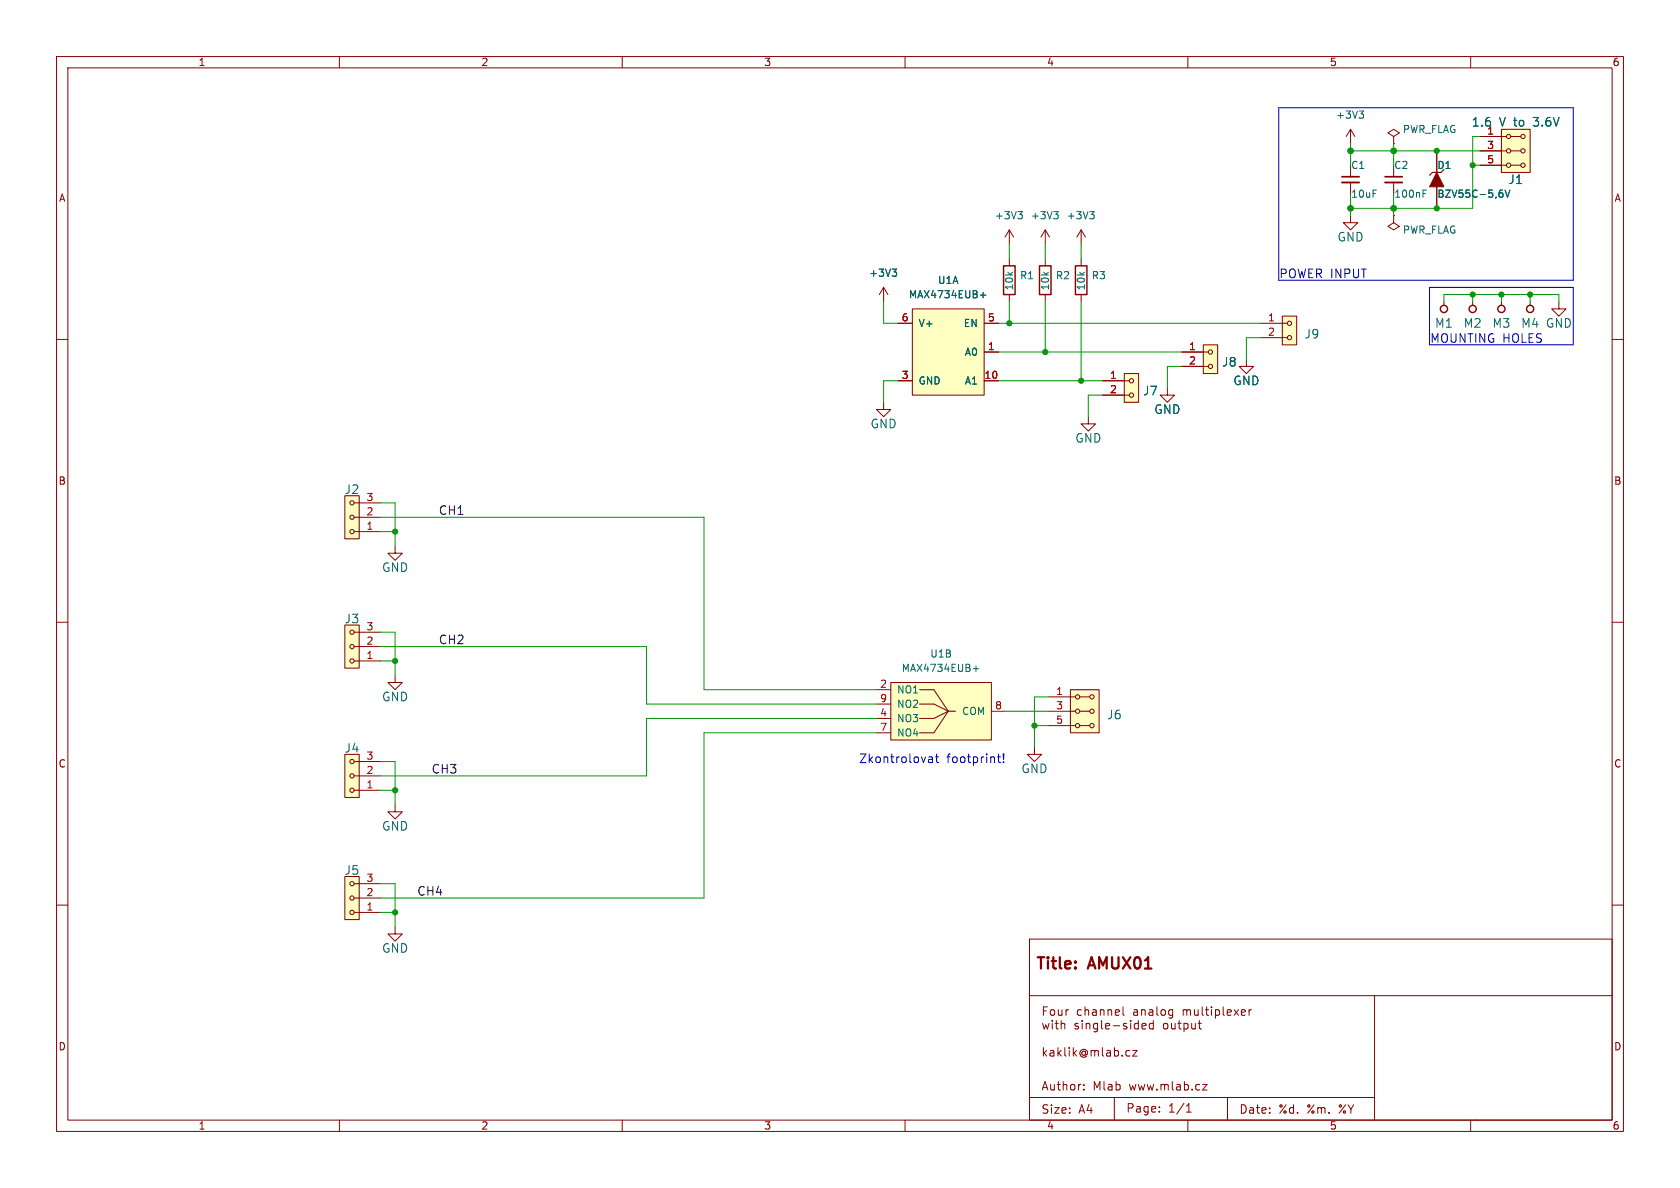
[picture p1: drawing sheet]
<svg xmlns="http://www.w3.org/2000/svg" width="297mm" height="210mm" viewBox="0 0 297 210" stroke-linecap="round" stroke-linejoin="round" font-family="sans-serif">
<g fill="none" stroke="#840000" stroke-width=".18">
<path d="M10 10h277v190h-277zM12 12h273v186h-273zM60 10v2M110 10v2M160 10v2M210 10v2M260 10v2M238.8 38.1v1.3h1.2l-1.2 1.2-1.3-1.2h1.3M238.8 22.9l-.8 1.2M238.8 22.9v2.5M238.8 29.2v2M238.8 32.3v2"/>
<path d="M238.8 22.9l.7 1.2M246.4 24.1l1-.6-1-.6-1 .6 1 .6v1.3M246.4 25.4h.1M246.4 38.1v1.3l1 .6-1 .6-1-.6 1-.6M246.4 38.1h.1M246.4 29.2v2M246.4 32.3v2M254 26.7v3.8M254 33v3.8M261.6 29.2h4.7M261.6 26.7h4.7M261.6 24.1h4.7"/>
<path d="M265.4 22.9h5.1v7.6h-5.1zM267.1 29.2h1.8M267.1 26.7h1.8M267.1 24.1h1.8M10 60h2M156.2 50.8l-.8 1.3M156.2 50.8v2.5M156.2 50.8l.8 1.3M158.7 57.2h2.6M161.3 54.6h12.7v15.3h-12.7zM174 57.2h2.5M178.4 40.6l-.7 1.3"/>
<path d="M178.4 40.6v2.6M178.4 45.7v1.3M178.4 52.1v1.2M178.4 40.6l.8 1.3M184.8 40.6v2.6M184.8 45.7v1.3M184.8 52.1v1.2M184.8 40.6l-.8 1.3M184.8 40.6l.7 1.3M191.1 40.6l-.7 1.3M191.1 40.6v2.6M191.1 45.7v1.3"/>
<path d="M191.1 52.1v1.2M191.1 40.6l.8 1.3M222.9 59.7h4.7M222.9 57.2h4.7M226.7 55.9h2.5v5.1h-2.5zM255.3 53.3v.7M260.3 53.3v.7M265.4 53.3v.7M270.5 53.3v.7M275.6 53.3v1.3h1.3l-1.3 1.3-1.3-1.3h1.3M285 60h2M156.2 71.1v1.3h1.3l-1.3 1.3-1.3-1.3h1.3"/>
<path d="M158.7 67.3h2.6M174 62.2h2.5M174 67.3h2.5M192.4 73.7v1.2h1.3l-1.3 1.3-1.3-1.3h1.3M194.9 69.9h4.7M194.9 67.3h4.7M198.8 66h2.5v5.1h-2.5zM206.4 68.6v1.3h1.2l-1.2 1.2-1.3-1.2h1.3M208.9 64.8h4.7M208.9 62.2h4.7M212.7 61h2.6v5h-2.6zM220.3 63.5v1.3h1.3l-1.3 1.2-1.2-1.2h1.2"/>
<path d="M61 87.6h2.5v7.7h-2.5zM62.6 88.9h4.7M62.6 91.4h4.7M62.6 94h4.7M69.8 96.5v1.3h1.3l-1.3 1.3-1.2-1.3h1.2M10 110h2M61 110.5h2.5v7.6h-2.5zM62.6 111.8h4.7M62.6 114.3h4.7M62.6 116.8h4.7M69.8 119.4v1.3h1.3l-1.3 1.2-1.2-1.2h1.2M285 110h2"/>
<path d="M61 133.4h2.5v7.6h-2.5zM62.6 134.6h4.7M62.6 137.2h4.7M62.6 139.7h4.7M154.9 129.5h2.6M154.9 127h2.6M154.9 124.5h2.6M154.9 121.9h2.6M157.5 120.7h17.8v10.1h-17.8zM162.6 124.5h2.5l2.5 1.2M162.6 121.9h2.5l2.5 3.8M167.6 125.7l-2.5 3.8h-2.5"/>
<path d="M167.6 125.7l-2.5 1.3h-2.5M167.6 125.7h1.3M175.3 125.7h2.5M182.9 132.1v1.3h1.2l-1.2 1.2-1.3-1.2h1.3M185.4 125.7h4.7M185.4 128.3h4.7M185.4 123.2h4.7M189.2 121.9h5.1v7.6h-5.1zM190.9 125.7h1.8M190.9 128.3h1.8M190.9 123.2h1.8M10 160h2"/>
<path d="M61 154.9h2.5v7.7h-2.5zM62.6 156.2h4.7M62.6 158.8h4.7M69.8 142.2v1.3h1.3l-1.3 1.3-1.2-1.3h1.2M285 160h2M62.6 161.3h4.7M69.8 163.8v1.3h1.3l-1.3 1.3-1.2-1.3h1.2M182 166h103v32h-103zM182 176h103M184.5 178.7h.5M185.2 178h-.7v1.5M185.7 178.8l.3-.3 .3 .1 .2 .2"/>
<path d="M187.1 178.5v.8M187.7 178.5v1M188.5 178.5v1M188.9 178.5l-.3 .1-.1 .2M191.2 178.6l-.5-.1-.2 .3M191.8 178.6l.2-.1 .4 .1 .1 .9M191.8 178v1.5M193.2 178.6h.5l.1 .9M194.5 178.6l.2-.1 .4 .1 .1 .9M194.5 178.5v1M195.9 178.6l.2-.1 .4 .1v.9M195.9 178.5v1"/>
<path d="M197.9 178.8l-.2-.3-.5 .1v.7M198.5 178v1.3l.2 .2M200.5 178.6h.5l.1 .9M201.8 178.6l.2-.1 .4 .1 .1 .9M201.8 178.5v1M203.2 178.6h.5l.1 .9M204.5 178v1.3M205.2 178.8l.3-.3 .4 .1 .1 .2M207.3 178.6l-.4-.1-.3 .3M207.3 178.5v1.2l-.1 .2M207.3 179.4l-.1 .1M209.2 178.6l.4-.1 .2 .2"/>
<path d="M209.2 178.5v1M209.8 178.7l.2-.2 .4 .1 .1 .9M209.8 178.7v.8M211.2 178.5v.9l.4 .1 .2-.2M211.8 178.5v1M212.5 178v1.3l.2 .2M213.1 178.5h.6M213.3 178v1.3l.4 .2M214.2 178v.1M214.2 178.5v1M214.9 178.6l.4-.1 .3 .3v.4l-.1 .2h-.6M214.9 178.5v1.5"/>
<path d="M216.2 178v1.3l.3 .2M217 179l.7-.2-.1-.2-.4-.1-.2 .2v.7h.6M218.2 178.5l.8 1M219 178.5l-.8 1M219.5 179l.7-.2-.1-.2-.4-.1-.2 .2v.7h.6M220.8 178.5v1M221.2 178.5l-.2 .1-.2 .2M243 176v22M60 198v2M110 198v2M160 198v2M182 194h61"/>
<path d="M184.3 180.9l.3 1 .3-.7 .3 .7 .3-1M186 180.9v1M186.7 181.7l.4 .2M187.6 180.4v1.5M188.2 181.1v.8M190.7 181.7l-.2 .2-.5-.1M191.3 180.9v1M191.6 192.6v.1M191.6 191.8v.1M192 180.9v1M192.7 181.1v.8M193.3 181.6l.3 .3 .4-.1"/>
<path d="M194 180.9v1.2l-.3 .3-.3-.1M194.7 181.7l.3 .2M195.5 181.7l.2 .2 .4-.1M197 194v4M199.2 181l-.4-.1-.2 .2 .1 .2 .5 .2v.3h-.6M199.2 186.6h.5M199.2 185.8h.5M200.2 185.7h.8l-.8 1h.8M205 196.5v.1M205 195.7v.1M207.7 181.8l-.2 .1-.3-.1M207.7 180.9v1"/>
<path d="M208.2 180.9h.6M208.5 180.4v1.3l.3 .2M209.3 181l.4-.1 .3 .3v.4l-.1 .2h-.6M209.3 180.9v1.5M209.7 196.6h.9M209.7 195.5l.5-.4v1.5M210 198v2M210.7 180.9v.9l.4 .1 .2-.1M211.3 180.9v1M211.8 180.9h.6M212 180.4v1.3l.4 .2M212.6 191.7h.8l-.8 1h.8"/>
<path d="M217 194v4M260 198v2M261 198h.1"/>
<circle cx="266.7" cy="29.2" r=".38"/>
<circle cx="266.7" cy="26.7" r=".38"/>
<circle cx="266.7" cy="24.1" r=".38"/>
<circle cx="269.2" cy="24.1" r=".38"/>
<circle cx="269.2" cy="29.2" r=".38"/>
<circle cx="269.2" cy="26.7" r=".38"/>
<circle cx="228" cy="59.7" r=".38"/>
<circle cx="228" cy="57.2" r=".38"/>
<circle cx="200" cy="67.3" r=".38"/>
<circle cx="200" cy="69.9" r=".38"/>
<circle cx="214" cy="62.2" r=".38"/>
<circle cx="214" cy="64.8" r=".38"/>
<circle cx="62.2" cy="88.9" r=".38"/>
<circle cx="62.2" cy="91.4" r=".38"/>
<circle cx="62.2" cy="94" r=".38"/>
<circle cx="62.2" cy="114.3" r=".38"/>
<circle cx="62.2" cy="111.8" r=".38"/>
<circle cx="62.2" cy="116.8" r=".38"/>
<circle cx="62.2" cy="137.2" r=".38"/>
<circle cx="62.2" cy="134.6" r=".38"/>
<circle cx="62.2" cy="139.7" r=".38"/>
<circle cx="190.5" cy="125.7" r=".38"/>
<circle cx="190.5" cy="128.3" r=".38"/>
<circle cx="190.5" cy="123.2" r=".38"/>
<circle cx="193" cy="125.7" r=".38"/>
<circle cx="193" cy="123.2" r=".38"/>
<circle cx="193" cy="128.3" r=".38"/>
<circle cx="62.2" cy="156.2" r=".38"/>
<circle cx="62.2" cy="158.8" r=".38"/>
<circle cx="62.2" cy="161.3" r=".38"/>
</g>
<g fill="#ffffc2" stroke="#ffffc2" stroke-width=".18">
<path d="M61 133.4h2.5v7.6h-2.5z"/>
<path d="M265.4 22.9h5.1v7.6h-5.1z"/>
<path d="M157.5 120.7h17.8v10.1h-17.8z"/>
<path d="M212.7 61h2.6v5h-2.6z"/>
<path d="M198.8 66h2.5v5.1h-2.5z"/>
<path d="M61 87.6h2.5v7.7h-2.5z"/>
<path d="M61 110.5h2.5v7.6h-2.5z"/>
<path d="M61 154.9h2.5v7.7h-2.5z"/>
<path d="M226.7 55.9h2.5v5.1h-2.5z"/>
<path d="M161.3 54.6h12.7v15.3h-12.7z"/>
<path d="M189.2 121.9h5.1v7.6h-5.1z"/>
</g>
<g fill="none" stroke="#006464" stroke-width=".18">
<path d="M240.3 19.6h.8l-.5 .5M179.9 37.4h.8l-.4 .5M180.5 37.9l.2 .2v.3l-.2 .3M186.3 37.4h.8l-.4 .5M186.8 37.9l.3 .2v.3l-.3 .3M192.6 37.4h.8l-.4 .5M193.2 37.9l.2 .2v.3l-.2 .3M240.8 20.1l.3 .3v.3l-.3 .2M251.6 33.6h.6M251.6 34.2h.4M265.4 33.6h.2M265.5 34.1l.2 .2v.3l-.2 .3"/>
<path d="M266.1 33.6l.4 1.3 .4-1.3M157.7 47.6h.8l-.4 .5M158.3 48.1l.2 .2v.3l-.2 .2M173.3 52.2h1M173.8 51.7v.9M172.1 118.2h.9M172.5 117.7v1"/>
</g>
<g fill="none" stroke="#840000" stroke-width=".25">
<path d="M177.4 47h2.1v5.1h-2.1zM183.8 47h2v5.1h-2zM190.1 47h2.1v5.1h-2.1z"/>
<circle cx="255.3" cy="54.6" r=".63"/>
<circle cx="260.3" cy="54.6" r=".63"/>
<circle cx="265.4" cy="54.6" r=".63"/>
<circle cx="270.5" cy="54.6" r=".63"/>
</g>
<path d="M255.3 30l-.5 .5h-1.6l-.5 .5" fill="none" stroke="#840000" stroke-width=".2"/>
<path d="M254 30.5l1.3 2.5h-2.6z" fill="#840000" stroke="#840000" stroke-width=".18"/>
<path d="M237.2 32.3h3.1M244.9 32.3h3" fill="none" stroke="#840000" stroke-width=".33"/>
<path d="M237.2 31.2h3.1M244.9 31.2h3" fill="none" stroke="#840000" stroke-width=".3"/>
<path d="M226.1 19.1h52v30.4h-52zM252.7 50.8h25.4v10.2h-25.4zM164.1 134.6l.2 .2 .6-.1M164.2 133.9h.6l.1 .9M164.9 134.2h-.6l-.2 .2M165.4 133.8h.5M165.6 133.3v1.3l.3 .2M176.3 133.8h.6M176.5 133.3v1.3l.4 .2M177.4 134.7v.1M177.4 133.3v.9" fill="none" stroke="#0000c2" stroke-width=".18"/>
<g fill="none" stroke="#009600" stroke-width=".18">
<path d="M238.8 26.7h22.8M238.8 25.4v3.8M238.8 34.3v3.8M246.4 25.4v3.8M246.4 34.3v3.8M260.3 29.2h1.3M261.6 24.1h-1.3v12.7h-21.5M156.2 53.3v3.9h2.5M176.5 57.2h46.4M178.4 43.2v2.5M178.4 53.3v3.9M184.8 43.2v2.5"/>
<path d="M184.8 53.3v8.9M191.1 43.2v2.5M191.1 53.3v14M222.9 59.7h-2.6v3.8M255.3 53.3v-1.2h20.3v1.2M260.3 52.1v1.2M265.4 52.1v1.2M270.5 52.1v1.2M158.7 67.3h-2.5v3.8M176.5 62.2h32.4M176.5 67.3h18.4M194.9 69.9h-2.5v3.8"/>
<path d="M208.9 64.8h-2.5v3.8M67.3 88.9h2.5v7.6M67.3 91.4h57.2v30.5h30.4M67.3 94h2.5M67.3 111.8h2.5v7.6M67.3 116.8h2.5M67.3 114.3h47v10.2h40.6M67.3 134.6h2.5v7.6M67.3 139.7h2.5M154.9 129.5h-30.4v29.3h-57.2M154.9 127h-40.6v10.2h-47M177.8 125.7h7.6"/>
<path d="M182.9 128.3h2.5M185.4 123.2h-2.5v8.9M67.3 156.2h2.5v7.6M67.3 161.3h2.5"/>
</g>
<g fill="#009600" stroke="#009600" stroke-width=".18">
<circle cx="238.8" cy="36.8" r=".51"/>
<circle cx="246.4" cy="36.8" r=".51"/>
<circle cx="238.8" cy="26.7" r=".51"/>
<circle cx="69.8" cy="116.8" r=".46"/>
<circle cx="69.8" cy="161.3" r=".46"/>
<circle cx="69.8" cy="139.7" r=".46"/>
<circle cx="69.8" cy="94" r=".46"/>
<circle cx="178.4" cy="57.2" r=".46"/>
<circle cx="191.1" cy="67.3" r=".46"/>
<circle cx="184.8" cy="62.2" r=".46"/>
<circle cx="182.9" cy="128.3" r=".46"/>
<circle cx="254" cy="26.7" r=".46"/>
<circle cx="246.4" cy="26.7" r=".51"/>
<circle cx="260.3" cy="29.2" r=".46"/>
<circle cx="254" cy="36.8" r=".46"/>
<circle cx="265.4" cy="52.1" r=".46"/>
<circle cx="270.5" cy="52.1" r=".46"/>
<circle cx="260.3" cy="52.1" r=".46"/>
</g>
<g font-size="2.8" fill="#840000">
<text x="183" y="171.9">Title:</text>
<text x="192.7" y="171.9">AMUX01</text>
</g>
<g font-size="2.1" fill="#006464">
<text x="260.1" y="22.6">1.6</text>
<text x="265" y="22.6">V to</text>
<text x="271.2" y="22.6">3.6V</text>
<text x="266.6" y="32.7">J1</text>
<text x="236.4" y="42.9">GND</text>
<text x="253.6" y="58.1">M1</text>
<text x="258.7" y="58.1">M2</text>
<text x="263.8" y="58.1">M3</text>
<text x="268.8" y="58.1">M4 GND</text>
<text x="216" y="65">J8</text>
<text x="230.6" y="60">J9</text>
<text x="202" y="70.1">J7</text>
<text x="217.9" y="68.3">GND</text>
<text x="153.8" y="75.9">GND</text>
<text x="204" y="73.4">GND</text>
<text x="190" y="78.5">GND</text>
<text x="60.8" y="87.5">J2</text>
<text x="67.5" y="101.3">GND</text>
<text x="60.8" y="110.4">J3</text>
<text x="67.5" y="124.2">GND</text>
<text x="195.6" y="127.4">J6</text>
<text x="60.8" y="133.2">J4</text>
<text x="180.5" y="136.9">GND</text>
<text x="67.5" y="147">GND</text>
<text x="60.8" y="154.8">J5</text>
<text x="67.5" y="168.6">GND</text>
</g>
<g font-size="2.1" fill="#0000c2">
<text x="226.1" y="49.3">POWER INPUT</text>
<text x="252.7" y="60.7">MOUNTING HOLES</text>
<text x="151.8" y="135">Zkontrolovat</text>
<text x="167.3" y="135">footprint!</text>
</g>
<g font-size="2.1" fill="#0f0f0f">
<text x="77.5" y="91.1">CH1</text>
<text x="77.5" y="114">CH2</text>
<text x="76.2" y="136.8">CH3</text>
<text x="73.7" y="158.4">CH4</text>
</g>
<g font-size="2.1" fill="#840000">
<text x="184" y="181">Four</text>
<text x="190.2" y="181">channel</text>
<text x="200.3" y="181">analog</text>
<text x="184" y="187">kaklik@mlab.cz</text>
<text x="184" y="193">Author:</text>
<text x="184" y="197.1">Size:</text>
<text x="190.7" y="197.1">A4</text>
<text x="193.2" y="193">Mlab</text>
<text x="199" y="196.9">Page:</text>
<text x="199.7" y="193">www.mlab.cz</text>
<text x="206.5" y="196.9">1/1</text>
<text x="219" y="197.1">Date:</text>
<text x="226" y="197.1">%d.</text>
<text x="231.1" y="197.1">%m.</text>
<text x="236.8" y="197.1">%Y</text>
</g>
<g font-size="1.8" fill="#840000">
<text x="35" y="11.9">1</text>
<text x="85" y="11.9">2</text>
<text x="135" y="11.9">3</text>
<text x="185" y="11.9">4</text>
<text x="235" y="11.9">5</text>
<text x="285" y="11.9">6</text>
<text x="10.3" y="35.9">A</text>
<text x="285.3" y="35.9">A</text>
<text x="10.3" y="85.9">B</text>
<text x="285.3" y="85.9">B</text>
<text x="10.3" y="135.9">C</text>
<text x="285.3" y="135.9">C</text>
<text x="10.3" y="185.9">D</text>
<text x="285.3" y="185.9">D</text>
<text x="35" y="199.9">1</text>
<text x="85" y="199.9">2</text>
<text x="135" y="199.9">3</text>
<text x="185" y="199.9">4</text>
<text x="235" y="199.9">5</text>
<text x="285" y="199.9">6</text>
</g>
<g font-size="1.8" fill="#006464">
<text x="236.1" y="21.2">+3V3</text>
<text x="247.9" y="23.7">PWR_FLAG</text>
<text x="238.8" y="30.1">C1</text>
<text x="238.8" y="35.2">10uF</text>
<text x="246.4" y="30.1">C2</text>
<text x="246.4" y="35.2">100nF</text>
<text x="254" y="30.1">D1</text>
<text x="254" y="35.2">BZV55C-5,6V</text>
<text x="175.8" y="39">+3V3</text>
<text x="182.1" y="39">+3V3</text>
<text x="188.5" y="39">+3V3</text>
<text x="247.9" y="41.5">PWR_FLAG</text>
<text x="153.6" y="49.1">+3V3</text>
<text x="160.6" y="52.9">MAX4734EUB+</text>
<text x="165.7" y="50.4">U1A</text>
<text x="179.3" y="51.4" transform="rotate(-90 179.3 51.4)">10k</text>
<text x="180.2" y="49.6">R1</text>
<text x="185.6" y="51.4" transform="rotate(-90 185.6 51.4)">10k</text>
<text x="186.6" y="49.6">R2</text>
<text x="192" y="51.4" transform="rotate(-90 192 51.4)">10k</text>
<text x="192.9" y="49.6">R3</text>
<text x="162.3" y="58">V+</text>
<text x="170.3" y="58">EN</text>
<text x="170.5" y="63.1">A0</text>
<text x="162.3" y="68.2">GND</text>
<text x="170.5" y="68.2">A1</text>
<text x="159.3" y="119">MAX4734EUB+</text>
<text x="164.4" y="116.4">U1B</text>
<text x="158.5" y="122.8">NO1</text>
<text x="158.5" y="125.3">NO2</text>
<text x="158.5" y="127.9">NO3</text>
<text x="158.5" y="130.4">NO4</text>
<text x="170" y="126.6">COM</text>
</g>
<g font-size="1.8" fill="#a90000">
<text x="262.8" y="23.9">1</text>
<text x="262.8" y="26.4">3</text>
<text x="262.8" y="29">5</text>
<text x="159.3" y="56.9">6</text>
<text x="174.6" y="56.9">5</text>
<text x="224.1" y="56.9">1</text>
<text x="224.1" y="59.4">2</text>
<text x="174.6" y="62">1</text>
<text x="210.1" y="62">1</text>
<text x="210.1" y="64.5">2</text>
<text x="159.3" y="67.1">3</text>
<text x="173.9" y="67.1">10</text>
<text x="196.1" y="67.1">1</text>
<text x="196.1" y="69.6">2</text>
<text x="64.7" y="88.6">3</text>
<text x="64.7" y="93.7">1</text>
<text x="64.7" y="91.2">2</text>
<text x="64.7" y="111.5">3</text>
<text x="64.7" y="116.6">1</text>
<text x="64.7" y="114">2</text>
<text x="155.5" y="121.7">2</text>
<text x="155.5" y="124.2">9</text>
<text x="175.8" y="125.5">8</text>
<text x="186.6" y="122.9">1</text>
<text x="186.6" y="125.5">3</text>
<text x="155.5" y="126.7">4</text>
<text x="155.5" y="129.3">7</text>
<text x="186.6" y="128">5</text>
<text x="64.7" y="136.9">2</text>
<text x="64.7" y="134.4">3</text>
<text x="64.7" y="139.4">1</text>
<text x="64.7" y="156">3</text>
<text x="64.7" y="161">1</text>
<text x="64.7" y="158.5">2</text>
</g>
</svg>
